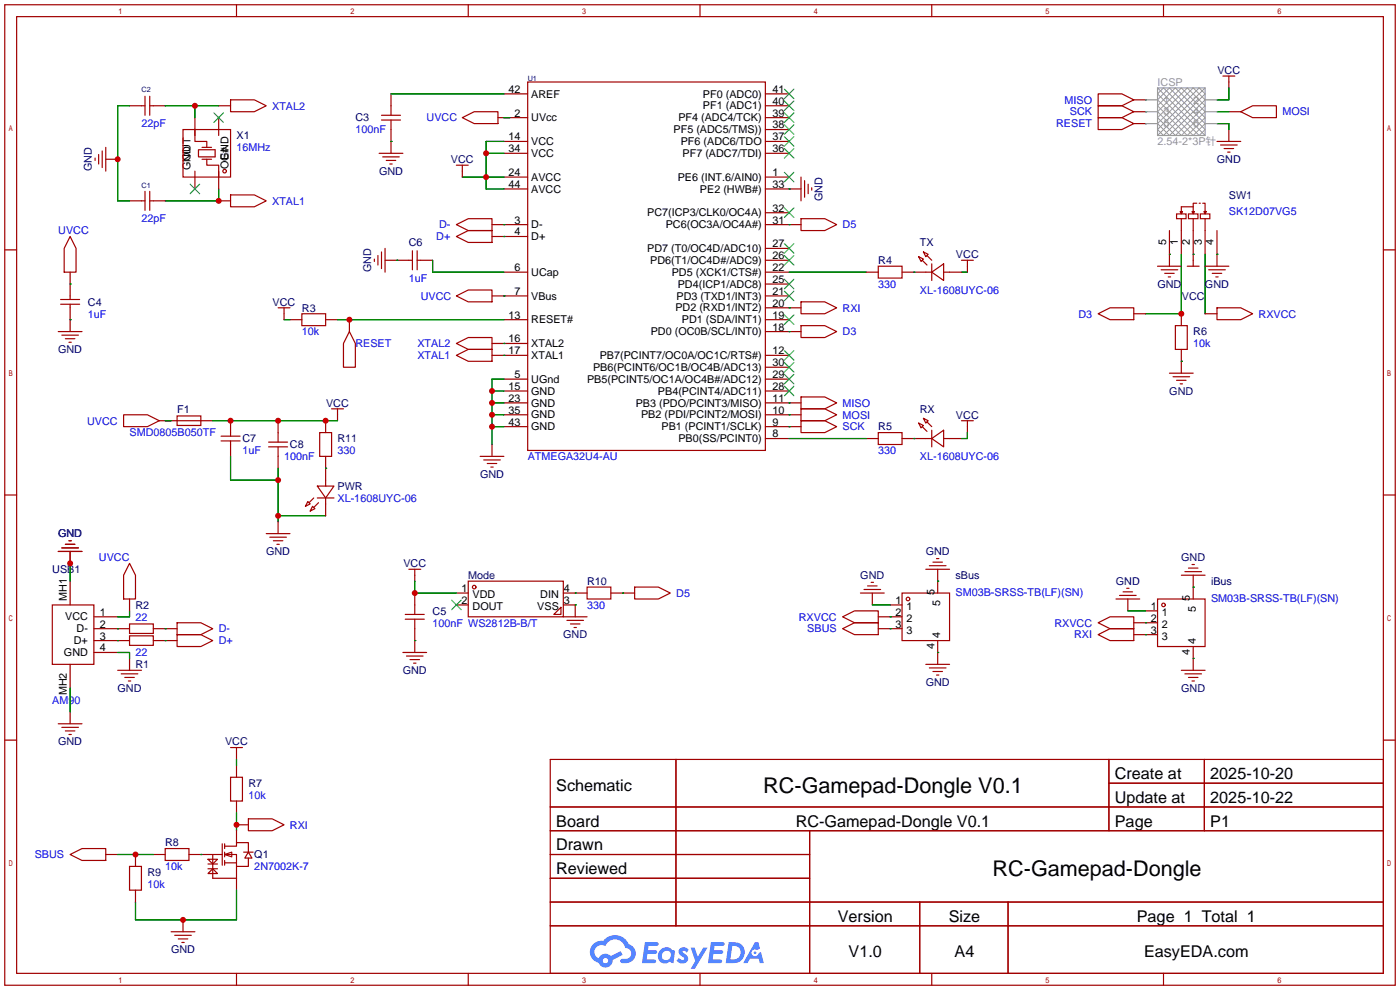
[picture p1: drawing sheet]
<svg xmlns="http://www.w3.org/2000/svg" width="299mm" height="212mm" viewBox="0 0 299 212" stroke-linecap="round" stroke-linejoin="round" font-family="sans-serif">
<g fill="none" stroke="#a10000" stroke-width=".25">
<path d="M1 1h297.2v209.6h-297.2zM3.6 3.6h292.1v204.4h-292.1zM50.5 1v2.6M100.1 1v2.6M149.6 1v2.6M199.1 1v2.6M248.7 1v2.6M1 53.4h2.6M295.7 53.4h2.5M1 105.8h2.6M295.7 105.8h2.5M1 158.2h2.6"/>
<path d="M295.7 158.2h2.5M117.6 162.3h178.1v45.7h-178.1zM117.6 172.5h178.1M117.6 177.5h178.1M144.5 162.3v35.6M173 177.5v30.5M237 162.3v15.2M237 167.4h58.7M257.4 162.3v15.2M117.6 182.6h55.4M117.6 192.8h178.1M117.6 187.7h55.4"/>
<path d="M117.6 197.9h178.1M196.6 192.8v15.2M215.4 192.8v15.2M50.5 208v2.6M100.1 208v2.6M149.6 208v2.6M199.1 208v2.6M248.7 208v2.6"/>
</g>
<g fill="#5487ff">
<path d="M145.3 202.7a1.3 1.3 0 0 1 1.9 .3l-.4 .6a.54 .54 0 0 0-.9-.2l.1 .2a1.34 1.34 0 0 1 .9 1.8 1.47 1.47 0 0 1-2.3-.1l.5-.6 .8 .5a.31 .31 0 0 0 .4-.3 .31 .31 0 0 0-.3-.4 1.12 1.12 0 0 1-.7-1.8z"/>
<path d="M147.6 202.5h.9l.6 2 1.2-2h.9l-2.7 4.6h-.9l1-1.7z"/>
<path d="M137.8 201.4h1.7a1.31 1.31 0 0 1 1.2 .2 .4 .4 0 0 1-.3 .5l-1.8 .1-.1 .9h1.6a.4 .4 0 0 1 .4 .4 .4 .4 0 0 1-.5 .4h-1.6l-.2 1.2h1.4a.46 .46 0 0 1 .5 0 .46 .46 0 0 1 .1 .5l-.4 .2h-2.6z"/>
<path d="M151.9 201.4h1.7a1.32 1.32 0 0 1 1.2 .2 .39 .39 0 0 1-.3 .5l-1.8 .1-.1 .9h1.6a.4 .4 0 0 1 .4 .4 .4 .4 0 0 1-.4 .4h-1.7l-.2 1.2h1.4a.46 .46 0 0 1 .5 0 .46 .46 0 0 1 .1 .5l-.4 .2h-2.6z"/>
<path d="M161.3 201.4h.8l.3 1.3-.6 .4a.75 .75 0 0 0-1.1 .3 .75 .75 0 0 0 .5 1 .75 .75 0 0 0 .9-.7l.5-.2 .6 2.3h-.8l-.3-.9h-1.8l-.5 .9h-1z"/>
<path d="M155.7 201.4l-.6 4.4h1.5a2.27 2.27 0 0 0 2.6-2.2 2.27 2.27 0 0 0-2.7-2.2zM156.5 202.1a1.5 1.5 0 0 1 1.8 1.6 1.5 1.5 0 0 1-1.9 1.4h-.3z"/>
<path d="M141.2 203a1.6 1.6 0 0 0-.3 2.3 1.6 1.6 0 0 0 2.3 .2l.7 .3 .3-2.4-.1-.3-.5-.1a1.58 1.58 0 0 0-2.4 0zM141.8 203.5a.98 .98 0 0 1 1.6 .4 .98 .98 0 0 1-1.1 1.3 .94 .94 0 0 1-.9-.7 .94 .94 0 0 1 .4-1z"/>
<path d="M126.8 201.8a2.37 2.37 0 0 0 1.1 4 1.54 1.54 0 0 0 1.8 1 1.54 1.54 0 0 0 1.2-1.6l2.2-1.1-.5-.8-2 1a1.57 1.57 0 0 0-2.7 .5 1.5 1.5 0 0 1-.7-2.1 1.5 1.5 0 0 1 2.2-.5 2.23 2.23 0 0 1 2.3-1.4 2.23 2.23 0 0 1 2 1.8 1.16 1.16 0 0 1 1.2 1.1 1.16 1.16 0 0 1-1.1 1.2h-.7a.47 .47 0 0 0-.5 .4 .47 .47 0 0 0 .4 .5 2.17 2.17 0 0 0 2.5-.9 2.17 2.17 0 0 0-.3-2.7l-.8-.4a3.2 3.2 0 0 0-5.5-.7l-1.1 .1zM128.8 205.3a.6 .6 0 0 1 1.2 0 .6 .6 0 0 1-1.2 0z"/>
<circle cx="161.4" cy="203.6" r=".28"/>
</g>
<g fill="none" stroke="#a10000" stroke-width=".25">
<path d="M112.8 17.5h50.8v78.8h-50.8zM261.4 16.3h2.5M262.6 16.3v2.5M20.3 33.8v.5M21.1 33v2.1M21.8 32.3v3.5M22.6 34h2.5M22.6 31.5v5.1M27.7 22.6h3.3M31 20.6v4M32 22.6h3.3M32 20.6v4"/>
<path d="M39.1 27.7h10.2v10.1h-10.2zM41.7 27.7v2.5h2.5v1.3M41.7 25.1v3.9M41.7 36.6v3.8M42.4 32h3.6v1.5h-3.6zM43.2 34h2M43.2 31.5h2M44.2 34v1.3h2.5v2.5M46.7 22.6h2.6M46.7 25.1v3.9M46.7 36.6v3.8M49.3 21.3h5.1l2.5 1.3-2.5 1.3h-5.1z"/>
<path d="M81 32.8h5.1M81.5 25.7h4.1M81.5 24.6h4.1M81.8 33.5h3.5M82.5 34.3h2.1M83.3 35.1h.5M83.6 20.1v4.5M83.6 25.7v7.1M97.5 35.3h2.6M98.8 25.1l2.5-1.2h5.1v2.5h-5.1zM98.8 35.3v2.5M106.4 25.1h6.4"/>
<path d="M107.7 37.8h5.1M107.7 20.1h5.1M107.7 30.2h5.1M107.7 32.8h5.1M163.6 25.1h5.1M163.6 37.8h5.1M163.6 20.1h5.1M163.6 22.6h5.1M163.6 27.7h5.1M163.6 30.2h5.1M163.6 32.8h5.1M171.2 37.8v5.1"/>
<path d="M172 38.6v3.6M172.7 39.4v2M234.7 20.1h5.1l2.5 1.2-2.5 1.3h-5.1zM234.7 22.6h5.1l2.5 1.3-2.5 1.2h-5.1zM234.7 25.1h5.1l2.5 1.3-2.5 1.3h-5.1zM242.3 21.3h2.6M242.3 23.9h2.6M242.3 26.4h2.6M260.1 30.2h5.1M260.9 31h3.5M261.6 31.8h2.1M262.4 32.5h.5"/>
<path d="M262.6 23.9h2.6M262.6 27.7v2.5M265.2 23.9l2.5-1.3h5.1v2.5h-5.1zM15 50.5l1.3 2.6v5.1h-2.6v-5.1zM15 58.2v5.8M27.7 42.9h3.3M31 40.9v4.1M32 40.9v4.1M32 42.9h3.3M46.7 42.9h2.6M49.3 41.7h5.1l2.5 1.2-2.5 1.3h-5.1zM80 55.4v.5"/>
<path d="M80.8 54.6v2M81.5 53.8v3.6M82.3 55.6h5.8M82.3 53.1v5.1M88.1 53.6v4.1M89.2 55.6h3.3M89.2 53.6v4.1M97.5 48l2.6-1.3h5.1v2.6h-5.1zM97.5 50.5l2.6-1.2h5.1v2.5h-5.1zM105.2 48h7.6M105.2 50.5h7.6M107.7 40.4h5.1"/>
<path d="M107.7 58.2h5.1M163.6 40.4h7.6M163.6 48h7.6M163.6 45.5h5.1M163.6 58.2h5.1M163.6 55.6h5.1M163.6 53.1h5.1M171.2 46.7h5.1l2.5 1.3-2.5 1.3h-5.1zM173.5 40.1v.5M185.2 58.2h2.5M187.7 56.9h5.1v2.5h-5.1zM192.8 58.2h6.3"/>
<path d="M196.3 54.9l1.1 .5-.6 .5zM197.1 55.6l1 1M197.4 53.8l1 .6-.5 .5zM198.1 54.6l1 1M199.1 58.2l2.6-1.8v3.5zM199.1 56.4v3.5M201.7 58.2h3.8M205.5 55.6h2.5M206.8 55.6v2.6M247.4 56.9h5.1M248.2 57.7h3.5M248.9 58.4h2.1"/>
<path d="M249.7 59.2h.5M249.9 49.3v7.6M251.5 45.7h2v1h-2zM252.2 45.2h.5l-.2 .5zM252.5 46.7v7.7M253.7 56.9h2.6M254 45.7h2v1h-2zM254.8 45.2h.5l-.3 .5zM255 44.2h-2.5v1M255 46.7v10.2M255.8 43.4h-.8v1.8M256.3 43.4h.2"/>
<path d="M256.5 45.7h2.1v1h-2.1zM257 43.4h.6v1.8M257.3 45.2h.5l-.2 .5zM257.6 46.7v7.7M257.6 56.9h5M258.3 57.7h3.6M259.1 58.4h2M259.8 59.2h.5M260.1 49.3v7.6M12.4 70.9h5.1M13 65h4M13 64h4"/>
<path d="M13.2 71.6h3.6M14 72.4h2M14.7 73.2h.5M15 65v5.9M59.4 65.8h2.6M60.7 65.8v2.5M62 68.3h2.5M64.5 67.1h5.1v2.5h-5.1zM69.6 68.3h2.5M74.7 70.9l1.2 2.5v5.1h-2.5v-5.1zM74.7 68.3v2.6M97.5 63.2l2.6-1.2h5.1v2.5h-5.1z"/>
<path d="M97.5 73.4l2.6-1.3h5.1v2.6h-5.1zM97.5 75.9l2.6-1.2h5.1v2.5h-5.1zM105.2 75.9h7.6M105.2 63.2h7.6M105.2 73.4h7.6M107.7 68.3h5.1M163.6 75.9h5.1M163.6 78.5h5.1M163.6 70.9h7.6M163.6 68.3h5.1M163.6 65.8h7.6M163.6 63.2h5.1"/>
<path d="M163.6 60.7h5.1M171.2 64.5h5.1l2.5 1.3-2.5 1.3h-5.1zM171.2 69.6h5.1l2.5 1.3-2.5 1.2h-5.1zM234.7 67.1l2.5-1.3h5.1v2.5h-5.1zM242.3 67.1h2.6M249.9 79.8h5.1M251.2 69.6h2.5v5.1h-2.5zM252.5 67.1v2.5M252.5 74.7v5.1M257.6 67.1h2.5M260.1 65.8h5.1l2.5 1.3-2.5 1.2h-5.1zM26.4 88.6h5.1l2.5 1.3-2.5 1.3h-5.1z"/>
<path d="M34 89.9h11.5M37.8 88.9h5.1v2h-5.1zM47.2 94.2h4.1M47.2 93.2h4.1M49.3 89.9v3.3M49.3 94.2v3.3M57.4 95.5h4.1M57.4 94.5h4.1M59.4 89.9v4.6M59.4 95.5v4.6M68.3 92.5h2.6v5h-2.6zM69.6 89.9v2.6"/>
<path d="M69.6 97.5v6.4M70.9 87.4h2.5M72.1 87.4v2.5M102.6 97.5h5.1M103.4 98.3h3.5M104.1 99.1h2.1M104.9 99.8h.5M105.2 95v2.5M107.7 86.1h5.1M107.7 83.6h5.1M107.7 88.6h5.1M107.7 91.2h5.1"/>
<path d="M107.7 81h5.1M163.6 86.1h7.6M163.6 83.6h5.1M163.6 88.6h7.6M163.6 91.2h7.6M163.6 93.7h5.1M163.6 81h5.1M171.2 89.9h5.1l2.5 1.3-2.5 1.3h-5.1zM171.2 87.4h5.1l2.5 1.2-2.5 1.3h-5.1zM171.2 84.8h5.1l2.5 1.3-2.5 1.3h-5.1zM185.2 93.7h2.5M187.7 92.5h5.1v2.5h-5.1z"/>
<path d="M192.8 93.7h6.3M196.3 90.4l1.1 .5-.6 .5zM197.1 91.2l1 1M197.4 89.4l1 .5-.5 .5zM198.1 90.2l1 1M199.1 93.7l2.6-1.8v3.6zM199.1 91.9v3.6M201.7 93.7h3.8M205.5 89.9h2.5M206.8 89.9v2.6M250.7 80.5h3.6M251.5 81.3h2"/>
<path d="M252.2 82h.5M12.4 117.9h5.1M13.2 117.1h3.6M14 116.3h2M14.7 115.6h.5M15 117.9v2.5M56.9 114h5.1M57.7 114.8h3.5M58.4 115.6h2.1M59.2 116.3h.5M59.4 111.5v2.5M65.8 107.2l.5 .5-1 .5z"/>
<path d="M66.8 108.2l.5 .5-1 .5zM67.1 106.4l-1.1 1M67.8 103.9h3.6l-1.8 2.5zM67.8 106.4h3.6M68.1 107.4l-1 1.1M69.6 106.4v3.8M200.2 119.4h.5M11.2 129.3h8.9v12.7h-8.9zM15 124.2v5.1M20.1 139.4h5M20.1 136.9h7.6M20.1 134.4h7.6"/>
<path d="M20.1 131.8h5M27.7 135.9h5.1v2h-5.1zM27.7 133.4h5.1v2h-5.1zM27.7 120.4l1.3 2.5v5.1h-2.6v-5.1zM27.7 128v2.6M32.8 136.9h5M32.8 134.4h5M37.8 133.1h5.1l2.6 1.3-2.6 1.2h-5.1zM37.8 135.6h5.1l2.6 1.3-2.6 1.3h-5.1zM86.1 139.4h5.1M86.6 132.3h4.1M86.6 131.3h4.1"/>
<path d="M87.4 121.7h2.5M88.6 121.7v2.5M88.6 126.7v4.6M88.6 132.3v7.1M97.5 129.3h2.6M97.5 126.7h2.6M100.1 124.2h20.3v7.6h-20.3zM118.4 131.3l1.5-1.5v1.5zM120.4 131.8h5.1M120.4 129.3h2.5v2.5M120.4 126.7h5.1M121.2 132.6h3.5"/>
<path d="M121.9 133.4h2.1M122.7 134.1h.5M125.5 125.5h5.1v2.5h-5.1zM130.6 126.7h5M135.6 125.5h5.1l2.6 1.2-2.6 1.3h-5.1zM180.1 134.4l2.5-1.3h5.1v2.5h-5.1zM180.1 131.8l2.5-1.2h5.1v2.5h-5.1zM183.9 126.7h5.1M184.7 126h3.5M185.4 125.2h2.1M186.2 124.5h.5M186.4 126.7v2.6"/>
<path d="M187.7 134.4h5.1M187.7 131.8h5.1M190.2 129.3h2.6M192.8 126.7h10.1v10.2h-10.1zM197.9 121.7h5M198.6 120.9h3.6M199.4 120.1h2M200.4 121.7v5M200.4 136.9v5.1M234.7 135.6l2.5-1.2h5.1v2.5h-5.1zM234.7 133.1l2.5-1.3h5.1v2.6h-5.1zM238.5 128h5.1"/>
<path d="M239.3 127.3h3.5M240 126.5h2.1M240.8 125.7h.5M241 128v2.6M242.3 133.1h5.1M242.3 135.6h5.1M244.9 130.6h2.5M247.4 128h10.2v10.2h-10.2zM252.5 122.9h5.1M253.2 122.2h3.6M254 121.4h2M254.8 120.6h.5"/>
<path d="M255 122.9v5.1M255 138.2v5.1M12.4 154.7h5.1M13.2 155.4h3.6M14 156.2h2M14.7 157h.5M15 142v5.1M15 152.1v2.6M25.1 143.3h5.1M25.9 144h3.6M26.7 144.8h2M27.4 145.5h.5"/>
<path d="M27.7 140.7v2.6M49.3 159.8h2.5M50.5 159.8v2.5M86.9 140.2h3.5M87.6 141h2.1M88.4 141.7h.5M197.9 142h5M198.6 142.7h3.6M199.4 143.5h2M200.2 144.3h.5M252.5 143.3h5.1M253.2 144h3.6"/>
<path d="M254 144.8h2M254.8 145.5h.5M49.3 166.1h2.5v5.1h-2.5zM50.5 163.6v2.5M50.5 171.2v2.5M50.5 177.5v2.6M50.5 176.3h2.6M53.1 175h5.1l2.5 1.3-2.5 1.2h-5.1zM15 182.6l2.5-1.2h5.1v2.5h-5.1zM22.6 182.6h2.5M27.7 185.2h2.5v5h-2.5zM29 182.6v2.6"/>
<path d="M29 190.2v2.6M32.8 182.6h2.5M35.3 181.4h5.1v2.5h-5.1zM36.6 199.1h5.1M37.3 199.9h3.6M39.1 196.6v2.5M40.4 182.6h7.1M44.4 183.6h2.1l-1 1.1zM44.4 186.7l1.1-1 1 1zM44.4 184.7h2.1M44.4 185.7h2.1M45.5 182.6v5.1h5"/>
<path d="M47.5 180.3v4.6M48 182.6l1.5-.5v1zM48 180.8h2.5v-.7h2.6v2M48 182.6h2.5v2.6h2.6v-1.8M48 184.4h2.5M48 180.3v1.1M48 182.1v1M48 183.9v1M50.5 185.2v5M52.1 182.1h2M53.1 182.1l.7 1.3h-1.5zM38.1 200.7h2"/>
<path d="M38.9 201.4h.5"/>
<circle cx="48" cy="36.6" r=".38"/>
<circle cx="101.3" cy="125.5" r=".38"/>
<circle cx="194.1" cy="128" r=".38"/>
<circle cx="248.7" cy="129.3" r=".38"/>
</g>
<g fill="none" stroke="#3c3" stroke-width=".25">
<path d="M167.6 19.1l2.1 2M169.7 19.1l-2.1 2M40.6 39.4l2.1 2M42.7 39.4l-2.1 2M45.7 24.1l2.1 2.1M47.8 24.1l-2.1 2.1M167.6 36.8l2.1 2.1M167.6 21.6l2.1 2M167.6 24.1l2.1 2.1M167.6 26.7l2.1 2M167.6 29.2l2.1 2M167.6 31.8l2.1 2"/>
<path d="M169.7 36.8l-2.1 2.1M169.7 21.6l-2.1 2M169.7 24.1l-2.1 2.1M169.7 26.7l-2.1 2M169.7 29.2l-2.1 2M169.7 31.8l-2.1 2M167.6 44.4l2.1 2.1M167.6 59.7l2.1 2M167.6 54.6l2.1 2M167.6 52.1l2.1 2M169.7 44.4l-2.1 2.1M169.7 59.7l-2.1 2"/>
<path d="M169.7 54.6l-2.1 2M169.7 52.1l-2.1 2M167.6 74.9l2.1 2.1M167.6 77.5l2.1 2M167.6 67.3l2.1 2M167.6 62.2l2.1 2.1M169.7 74.9l-2.1 2.1M169.7 77.5l-2.1 2M169.7 67.3l-2.1 2M169.7 62.2l-2.1 2.1M167.6 82.5l2.1 2.1M167.6 80l2.1 2"/>
<path d="M169.7 82.5l-2.1 2.1M169.7 80l-2.1 2M96.5 128.3l2.1 2M98.6 128.3l-2.1 2"/>
</g>
<g fill="none" stroke="#008700" stroke-width=".25">
<path d="M262.6 18.8v2.5h-2.5M27.7 22.6h-2.6v20.3h2.6M35.3 22.6h11.4M41.7 22.6v2.5M83.6 30.2h.1M83.6 20.1h24.1M98.8 37.8h8.9M103.9 32.8h3.8M107.7 30.2h-3.8v10.2h3.8M107.7 25.1h1.3M244.9 26.4h.1M244.9 23.9h.1"/>
<path d="M244.9 21.3h.1M260.1 26.4h2.5v1.3M260.1 23.9h2.5M46.7 40.4v2.5h-11.4M84.8 55.6h.1M92.5 55.6v2.6h15.2M107.7 48h.1M107.7 50.5h.1M168.7 48h.1M168.7 40.4h.1M168.7 58.2h16.5M195.3 58.2h.1"/>
<path d="M205.5 58.2h1.3M249.9 54.4h.1M252.5 54.4v12.7h-7.6M255 54.4h.1M257.6 54.4v12.7M260.1 54.4h.1M15 68.3h.1M15 60.7h.1M60.7 68.3h1.3M72.1 68.3h35.6M107.7 63.2h.1M107.7 73.4h.1"/>
<path d="M107.7 75.9h.1M168.7 65.8h.1M168.7 70.9h.1M252.5 77.2h.1M35.3 89.9h1.3M45.5 89.9h26.6M49.3 97.5v5.1h10.1M105.2 88.6h2.5M105.2 91.2h2.5M105.2 86.1h2.5M105.2 83.6h2.5M107.7 81h-2.5v14"/>
<path d="M168.7 91.2h.1M168.7 88.6h.1M168.7 86.1h.1M168.7 93.7h16.5M195.3 93.7h.1M206.8 92.5v1.2h-1.3M59.4 100.1v11.4M59.4 110.2h10.2M69.6 100.1h.1M15 120.4v3.8M25.1 136.9h.1M25.1 134.4h.1"/>
<path d="M25.1 139.4h2.6v1.3M27.7 130.6v1.2h-2.6M35.3 136.9h.1M35.3 134.4h.1M88.6 136.9h.1M88.6 124.2v2.5h8.9M122.9 129.3h.1M122.9 126.7h.1M133.1 126.7h.1M186.4 129.3h3.8M190.2 134.4h.1M190.2 131.8h.1"/>
<path d="M200.4 139.4h.1M200.4 124.2h.1M241 130.6h3.9M244.9 135.6h.1M244.9 133.1h.1M255 125.5h.1M15 147.1v5M255 140.7h.1M50.5 162.3v1.3M50.5 173.7v3.8M25.1 182.6h7.7M42.9 182.6h.1"/>
<path d="M50.5 190.2v6.4h-21.5v-3.8"/>
</g>
<path d="M247.4 18.8l10.2 10.2M257.6 18.8l-10.2 10.2M247.4 20.1l1.3-1.3 8.9 8.9-1.3 1.3zM247.4 21.3l2.5-2.5 7.7 7.6-2.6 2.6zM247.4 22.6l3.8-3.8 6.4 6.3-3.9 3.9zM247.4 23.9l5.1-5.1 5.1 5.1-5.1 5.1zM247.4 25.1l6.3-6.3 3.9 3.8-6.4 6.4zM247.4 26.4l7.6-7.6 2.6 2.5-7.7 7.7zM247.4 27.7l8.9-8.9 1.3 1.3-8.9 8.9z" fill="none" stroke="#999" stroke-width=".21"/>
<path d="M247.4 18.8h10.2v10.2h-10.2zM244.9 21.3h2.5M244.9 23.9h2.5M244.9 26.4h2.5M257.6 21.3h2.5M257.6 23.9h2.5M257.6 26.4h2.5" fill="none" stroke="#999" stroke-width=".25"/>
<g fill="#c00">
<circle cx="46.7" cy="42.9" r=".63"/>
<circle cx="25.1" cy="34" r=".63"/>
<circle cx="103.9" cy="37.8" r=".63"/>
<circle cx="103.9" cy="32.8" r=".63"/>
<circle cx="105.2" cy="88.6" r=".63"/>
<circle cx="105.2" cy="91.2" r=".63"/>
<circle cx="105.2" cy="86.1" r=".63"/>
<circle cx="105.2" cy="83.6" r=".63"/>
<circle cx="74.7" cy="68.3" r=".63"/>
<circle cx="49.3" cy="89.9" r=".63"/>
<circle cx="59.4" cy="89.9" r=".63"/>
<circle cx="69.6" cy="89.9" r=".63"/>
<circle cx="252.5" cy="67.1" r=".63"/>
<circle cx="50.5" cy="176.3" r=".63"/>
<circle cx="29" cy="182.6" r=".63"/>
<circle cx="39.1" cy="196.6" r=".63"/>
<circle cx="15" cy="120.4" r=".63"/>
<circle cx="88.6" cy="126.7" r=".63"/>
<circle cx="41.7" cy="22.6" r=".63"/>
<circle cx="59.4" cy="102.6" r=".63"/>
<circle cx="59.4" cy="110.2" r=".63"/>
</g>
<g font-size="4.6">
<text x="163.1" y="169.4">RC-Gamepad-Dongle V0.1</text>
<text x="212.1" y="187.2">RC-Gamepad-Dongle</text>
</g>
<g font-size="3.5">
<text x="238.3" y="166.5">Create at</text>
<text x="258.7" y="166.5">2025-10-20</text>
<text x="118.9" y="169.1">Schematic</text>
<text x="238.3" y="171.6">Update at</text>
<text x="258.7" y="171.6">2025-10-22</text>
<text x="118.9" y="176.7">Board</text>
<text x="170.1" y="176.7">RC-Gamepad-Dongle V0.1</text>
<text x="238.3" y="176.7">Page</text>
<text x="258.7" y="176.7">P1</text>
<text x="118.9" y="181.8">Drawn</text>
<text x="118.9" y="186.8">Reviewed</text>
<text x="179.1" y="197">Version</text>
<text x="202.8" y="197">Size</text>
<text x="243" y="197">Page 1 Total 1</text>
<text x="181.4" y="204.6">V1.0</text>
<text x="204" y="204.6">A4</text>
<text x="244.5" y="204.6">EasyEDA.com</text>
</g>
<g font-size="2.3" fill="#000080">
<text x="260.2" y="15.8">VCC</text>
<text x="50.5" y="29.8">X1</text>
<text x="75.9" y="26">C3</text>
<text x="96.4" y="34.8">VCC</text>
<text x="260.1" y="34.8">GND</text>
<text x="19.6" y="36.6" transform="rotate(-90 19.6 36.6)">GND</text>
<text x="81" y="37.4">GND</text>
<text x="175.8" y="43" transform="rotate(-90 175.8 43)">GND</text>
<text x="262.6" y="42.5">SW1</text>
<text x="87.4" y="52.6">C6</text>
<text x="196.6" y="52.6">TX</text>
<text x="79.3" y="58.2" transform="rotate(-90 79.3 58.2)">GND</text>
<text x="187.7" y="56.4">R4</text>
<text x="204.3" y="55.2">VCC</text>
<text x="18.8" y="65.3">C4</text>
<text x="58.3" y="65.3">VCC</text>
<text x="247.4" y="61.5">GND</text>
<text x="252.6" y="64.1">VCC</text>
<text x="257.5" y="61.5">GND</text>
<text x="64.5" y="66.6">R3</text>
<text x="255" y="71.7">R6</text>
<text x="12.4" y="75.5">GND</text>
<text x="37.8" y="88.2">F1</text>
<text x="69.7" y="86.9">VCC</text>
<text x="196.6" y="88.2">RX</text>
<text x="204.3" y="89.5">VCC</text>
<text x="249.9" y="84.4">GND</text>
<text x="51.8" y="94.5">C7</text>
<text x="62" y="95.8">C8</text>
<text x="72.1" y="94.5">R11</text>
<text x="187.7" y="92">R5</text>
<text x="72.1" y="104.7">PWR</text>
<text x="102.6" y="102.2">GND</text>
<text x="12.4" y="114.9">GND</text>
<text x="56.9" y="118.7">GND</text>
<text x="197.8" y="118.7">GND</text>
<text x="252.5" y="119.9">GND</text>
<text x="11.2" y="122.5">USB1</text>
<text x="86.2" y="121.2">VCC</text>
<text x="100.1" y="123.7">Mode</text>
<text x="125.5" y="125">R10</text>
<text x="183.9" y="123.7">GND</text>
<text x="204.2" y="123.7">sBus</text>
<text x="238.5" y="125">GND</text>
<text x="258.8" y="125">iBus</text>
<text x="29" y="130.1">R2</text>
<text x="92.5" y="131.4">C5</text>
<text x="120.4" y="136.4">GND</text>
<text x="29" y="142.8">R1</text>
<text x="25.1" y="147.9">GND</text>
<text x="86.1" y="144.1">GND</text>
<text x="197.8" y="146.6">GND</text>
<text x="252.5" y="147.9">GND</text>
<text x="12.4" y="159.3">GND</text>
<text x="48.1" y="159.3">VCC</text>
<text x="53.1" y="168.2">R7</text>
<text x="35.3" y="180.9">R8</text>
<text x="54.4" y="183.4">Q1</text>
<text x="31.5" y="187.2">R9</text>
<text x="36.6" y="203.8">GND</text>
</g>
<g font-size="2.3" fill="#00f">
<text x="58.2" y="23.4">XTAL2</text>
<text x="227.5" y="22.1">MISO</text>
<text x="30.2" y="27.2">22pF</text>
<text x="75.9" y="28.5">100nF</text>
<text x="91.2" y="26">UVCC</text>
<text x="225.7" y="27.2">RESET</text>
<text x="228.7" y="24.7">SCK</text>
<text x="274.1" y="24.7">MOSI</text>
<text x="50.5" y="32.3">16MHz</text>
<text x="30.2" y="47.5">22pF</text>
<text x="58.2" y="43.7">XTAL1</text>
<text x="262.6" y="46">SK12D07VG5</text>
<text x="12.4" y="50.1">UVCC</text>
<text x="93.2" y="51.4">D+</text>
<text x="93.8" y="48.8">D-</text>
<text x="180.1" y="48.8">D5</text>
<text x="87.4" y="60.2">1uF</text>
<text x="89.9" y="64.1">UVCC</text>
<text x="187.7" y="61.5">330</text>
<text x="196.6" y="62.8">XL-1608UYC-06</text>
<text x="18.8" y="67.9">1uF</text>
<text x="64.5" y="71.7">10k</text>
<text x="180.1" y="66.6">RXI</text>
<text x="180.1" y="71.7">D3</text>
<text x="230.5" y="67.9">D3</text>
<text x="269" y="67.9">RXVCC</text>
<text x="75.9" y="74.2">RESET</text>
<text x="89.2" y="74.2">XTAL2</text>
<text x="89.2" y="76.8">XTAL1</text>
<text x="255" y="74.2">10k</text>
<text x="180.1" y="89.5">MOSI</text>
<text x="180.1" y="86.9">MISO</text>
<text x="18.6" y="90.7">UVCC</text>
<text x="27.7" y="93.3">SMD0805B050TF</text>
<text x="180.1" y="92">SCK</text>
<text x="51.8" y="97.1">1uF</text>
<text x="60.7" y="98.3">100nF</text>
<text x="72.1" y="97.1">330</text>
<text x="112.8" y="98.3">ATMEGA32U4-AU</text>
<text x="187.7" y="97.1">330</text>
<text x="196.6" y="98.3">XL-1608UYC-06</text>
<text x="72.1" y="107.2">XL-1608UYC-06</text>
<text x="21.1" y="119.9">UVCC</text>
<text x="125.5" y="130.1">330</text>
<text x="144.5" y="127.6">D5</text>
<text x="204.2" y="127.3">SM03B-SRSS-TB(LF)(SN)</text>
<text x="258.8" y="128.6">SM03B-SRSS-TB(LF)(SN)</text>
<text x="29" y="132.6">22</text>
<text x="46.7" y="135.2">D-</text>
<text x="46.7" y="137.7">D+</text>
<text x="92.5" y="133.9">100nF WS2812B-B/T</text>
<text x="170.7" y="132.6">RXVCC</text>
<text x="172.5" y="135.2">SBUS</text>
<text x="225.3" y="133.9">RXVCC</text>
<text x="229.6" y="136.4">RXI</text>
<text x="29" y="140.3">22</text>
<text x="11.2" y="150.4">AM90</text>
<text x="53.1" y="170.7">10k</text>
<text x="62" y="177.1">RXI</text>
<text x="7.4" y="183.4">SBUS</text>
<text x="35.3" y="186">10k</text>
<text x="54.4" y="186">2N7002K-7</text>
<text x="31.5" y="189.8">10k</text>
</g>
<g font-size="2.3">
<text x="108.7" y="19.8">42</text>
<text x="113.5" y="20.9">AREF</text>
<text x="150.2" y="20.9">PF0 (ADC0)</text>
<text x="150.2" y="23.4">PF1 (ADC1)</text>
<text x="165.1" y="19.8">41</text>
<text x="165.1" y="22.4">40</text>
<text x="108.7" y="30">14</text>
<text x="110" y="24.9">2</text>
<text x="113.5" y="25.9">UVcc</text>
<text x="144" y="28.5">PF5 (ADC5/TMS))</text>
<text x="145" y="25.9">PF4 (ADC4/TCK)</text>
<text x="165.1" y="24.9">39</text>
<text x="165.1" y="27.5">38</text>
<text x="165.1" y="30">37</text>
<text x="40.7" y="34.3" transform="rotate(-90 40.7 34.3)">OUT</text>
<text x="48.8" y="34.3" transform="rotate(-90 48.8 34.3)">GND</text>
<text x="108.7" y="32.5">34</text>
<text x="113.5" y="31">VCC</text>
<text x="113.5" y="33.6">VCC</text>
<text x="145.5" y="31">PF6 (ADC6/TDO</text>
<text x="145.9" y="33.6">PF7 (ADC7/TDI)</text>
<text x="165.1" y="32.5">36</text>
<text x="40.7" y="36.3" transform="rotate(-90 40.7 36.3)">GND</text>
<text x="48.8" y="36.1" transform="rotate(-90 48.8 36.1)">OE#</text>
<text x="108.7" y="37.6">24</text>
<text x="108.7" y="40.2">44</text>
<text x="113.5" y="38.6">AVCC</text>
<text x="113.5" y="41.2">AVCC</text>
<text x="144.9" y="38.6">PE6 (INT.6/AIN0)</text>
<text x="149.6" y="41.2">PE2 (HWB#)</text>
<text x="165.1" y="40.2">33</text>
<text x="165.1" y="37.6">1</text>
<text x="110" y="47.8">3</text>
<text x="138.3" y="46.3">PC7(ICP3/CLK0/OC4A)</text>
<text x="165.1" y="47.8">31</text>
<text x="165.1" y="45.2">32</text>
<text x="110" y="50.3">4</text>
<text x="113.5" y="48.8">D-</text>
<text x="113.5" y="51.3">D+</text>
<text x="138.3" y="53.9">PD7 (T0/OC4D/ADC10)</text>
<text x="142.3" y="48.8">PC6(OC3A/OC4A#)</text>
<text x="165.1" y="52.9">27</text>
<text x="249.2" y="52.3" transform="rotate(-90 249.2 52.3)">5</text>
<text x="251.8" y="52.3" transform="rotate(-90 251.8 52.3)">1</text>
<text x="254.3" y="52.3" transform="rotate(-90 254.3 52.3)">2</text>
<text x="256.8" y="52.3" transform="rotate(-90 256.8 52.3)">3</text>
<text x="259.4" y="52.3" transform="rotate(-90 259.4 52.3)">4</text>
<text x="110" y="57.9">6</text>
<text x="113.5" y="59">UCap</text>
<text x="138.9" y="56.4">PD6(T1/OC4D#/ADC9)</text>
<text x="143.6" y="59">PD5 (XCK1/CTS#)</text>
<text x="165.1" y="57.9">22</text>
<text x="165.1" y="55.4">26</text>
<text x="110" y="63">7</text>
<text x="113.5" y="64">VBus</text>
<text x="144.6" y="64">PD3 (TXD1/INT3)</text>
<text x="144.9" y="61.5">PD4(ICP1/ADC8)</text>
<text x="165.1" y="65.6">20</text>
<text x="165.1" y="63">21</text>
<text x="165.1" y="60.5">25</text>
<text x="108.7" y="68.1">13</text>
<text x="113.5" y="69.1">RESET#</text>
<text x="139.1" y="71.7">PD0 (OC0B/SCL/INT0)</text>
<text x="144.3" y="66.6">PD2 (RXD1/INT2)</text>
<text x="145.8" y="69.1">PD1 (SDA/INT1)</text>
<text x="165.1" y="70.6">18</text>
<text x="165.1" y="68.1">19</text>
<text x="108.7" y="75.7">17</text>
<text x="108.7" y="73.2">16</text>
<text x="113.5" y="76.7">XTAL1</text>
<text x="113.5" y="74.2">XTAL2</text>
<text x="128.2" y="76.7">PB7(PCINT7/OC0A/OC1C/RTS#)</text>
<text x="165.1" y="75.7">12</text>
<text x="108.7" y="83.3">15</text>
<text x="110" y="80.8">5</text>
<text x="113.5" y="81.8">UGnd</text>
<text x="125.5" y="81.8">PB5(PCINT5/OC1A/OC4B#/ADC12)</text>
<text x="126.8" y="79.3">PB6(PCINT6/OC1B/OC4B/ADC13)</text>
<text x="165.1" y="83.3">28</text>
<text x="165.1" y="80.8">29</text>
<text x="165.1" y="78.3">30</text>
<text x="108.7" y="85.9">23</text>
<text x="108.7" y="88.4">35</text>
<text x="113.5" y="86.9">GND</text>
<text x="113.5" y="84.4">GND</text>
<text x="113.5" y="89.4">GND</text>
<text x="135.9" y="86.9">PB3 (PDO/PCINT3/MISO)</text>
<text x="137" y="89.4">PB2 (PDI/PCINT2/MOSI)</text>
<text x="140.6" y="84.4">PB4(PCINT4/ADC11)</text>
<text x="165.1" y="88.4">10</text>
<text x="165.1" y="85.9">11</text>
<text x="108.7" y="91">43</text>
<text x="113.5" y="92">GND</text>
<text x="141.4" y="92">PB1 (PCINT1/SCLK)</text>
<text x="145" y="94.5">PB0(SS/PCINT0)</text>
<text x="165.1" y="93.5">8</text>
<text x="165.1" y="91">9</text>
<text x="14.3" y="128.5" transform="rotate(-90 14.3 128.5)">MH1</text>
<text x="21.3" y="131.6">1</text>
<text x="98.7" y="126.5">1</text>
<text x="98.7" y="129.1">2</text>
<text x="101" y="127.8">VDD</text>
<text x="101" y="130.3">DOUT</text>
<text x="114.8" y="130.3">VSS</text>
<text x="115.5" y="127.8">DIN</text>
<text x="120.5" y="129.1">3</text>
<text x="120.5" y="126.5">4</text>
<text x="191.4" y="129.1">1</text>
<text x="191.4" y="131.6">2</text>
<text x="193.7" y="130.3">1</text>
<text x="199.7" y="127.1" transform="rotate(-90 199.7 127.1)">5</text>
<text x="201" y="129.5" transform="rotate(-90 201 129.5)">5</text>
<text x="246" y="130.3">1</text>
<text x="248.3" y="131.6">1</text>
<text x="254.3" y="128.4" transform="rotate(-90 254.3 128.4)">5</text>
<text x="255.6" y="130.7" transform="rotate(-90 255.6 130.7)">5</text>
<text x="13.9" y="132.6">VCC</text>
<text x="15.8" y="137.7">D+</text>
<text x="16.4" y="135.2">D-</text>
<text x="21.3" y="136.7">3</text>
<text x="21.3" y="134.1">2</text>
<text x="191.4" y="134.1">3</text>
<text x="193.7" y="132.9">2</text>
<text x="193.7" y="135.4">3</text>
<text x="201" y="136.5" transform="rotate(-90 201 136.5)">4</text>
<text x="246" y="132.9">2</text>
<text x="246" y="135.4">3</text>
<text x="248.3" y="134.1">2</text>
<text x="248.3" y="136.7">3</text>
<text x="255.6" y="137.7" transform="rotate(-90 255.6 137.7)">4</text>
<text x="13.7" y="140.2">GND</text>
<text x="21.3" y="139.2">4</text>
<text x="199.7" y="138.8" transform="rotate(-90 199.7 138.8)">4</text>
<text x="254.3" y="140.1" transform="rotate(-90 254.3 140.1)">4</text>
<text x="14.3" y="148.6" transform="rotate(-90 14.3 148.6)">MH2</text>
</g>
<g font-size="2.3" fill="#999">
<text x="247.4" y="18.3">ICSP</text>
<text x="248.7" y="22.1">1</text>
<text x="255" y="22.1">2</text>
<text x="248.7" y="24.7">3</text>
<text x="248.7" y="27.2">5</text>
<text x="255" y="24.7">4</text>
<text x="255" y="27.2">6</text>
<text x="247.4" y="31">2.54-2*3P针</text>
</g>
<g font-size="1.6" fill="#000080">
<text x="112.8" y="17.2">U1</text>
<text x="30.2" y="19.8">C2</text>
<text x="30.2" y="40.1">C1</text>
</g>
</svg>
